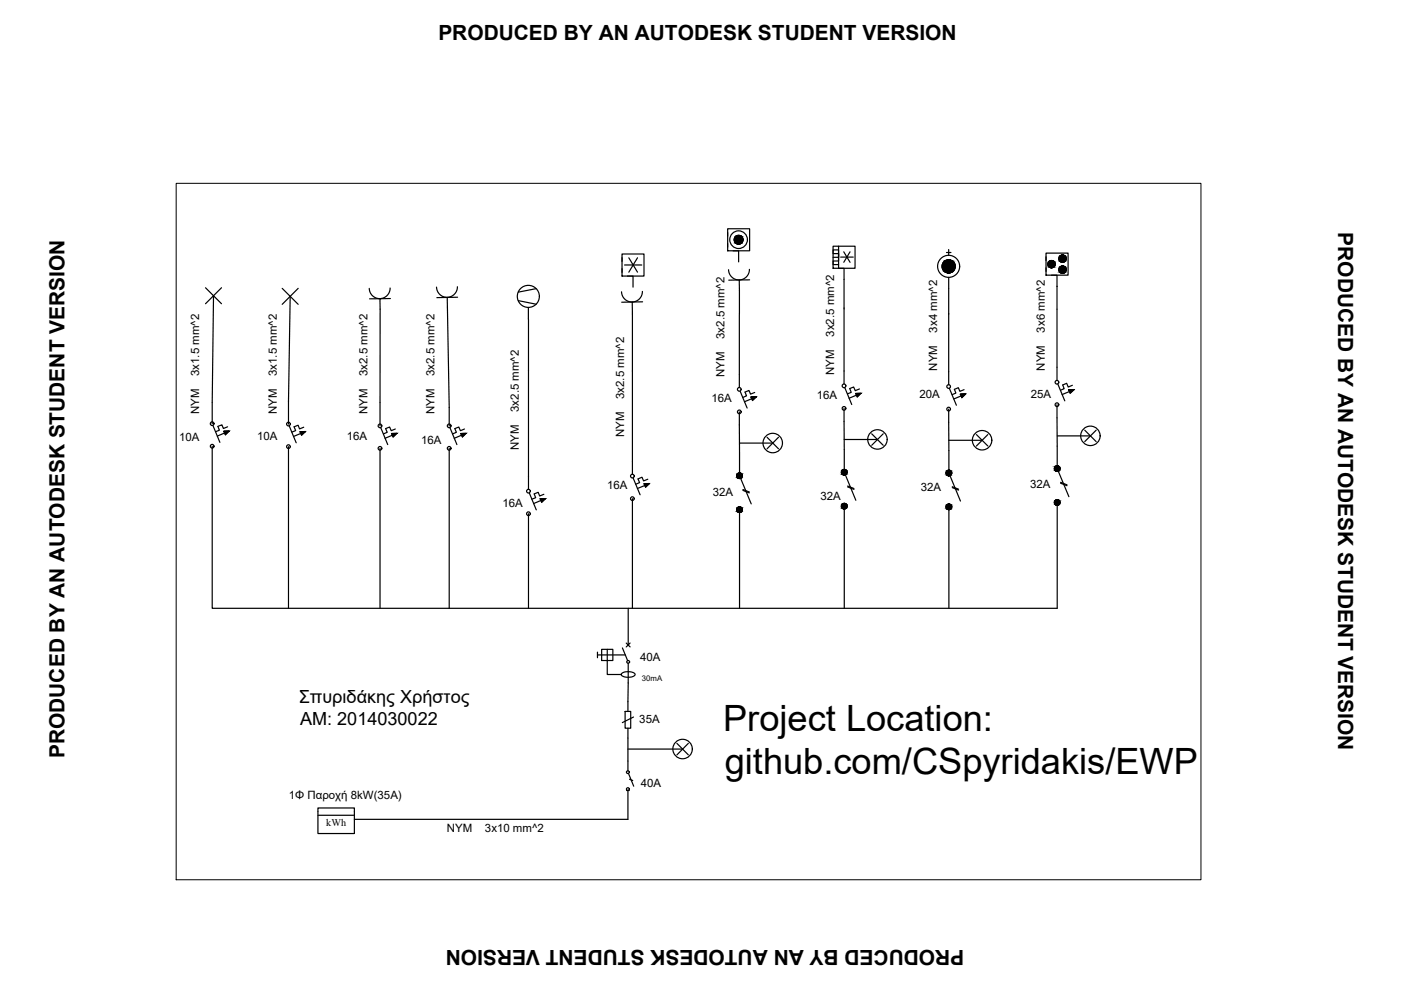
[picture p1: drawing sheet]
<svg xmlns="http://www.w3.org/2000/svg" width="297mm" height="210mm" viewBox="0 0 297 210" stroke-linecap="round" stroke-linejoin="round" font-family="sans-serif">
<!-- layer: 0 -->
<g fill="none" stroke="#000" stroke-width=".25">
<path d="M154.3 48.5h4.6v4.7h-4.6zM154.3 49.3v.8M154.3 51.6v.8M155.4 53.2h1.2v2.3M156.7 59.4h-2.2M158.9 57.1a2.21 2.21 0 0 1-2.2 2.3 2.21 2.21 0 0 1-2.2-2.2M158.9 59.3l-2.2 .1 .1 22.8M177.8 52.2v4.7h1.2v24.5M200.7 53.5h.9M201.1 58.8v22.8M201.1 52.9v1.3M221.8 53.7h4.7v4.6h-4.7z"/>
<path d="M221.8 54.4v.8M221.8 56.8v.8M222.9 58.3h1.2v22.4M43.6 61l3.4 3.4M45.3 62.7l-.3 27.1M47 61l-3.4 3.4M59.8 61.1l3.4 3.4M61.5 62.8l-.3 27.1M63.2 61.1l-3.4 3.4M80.6 63.3l-2.2 .1M82.7 61.1a2.21 2.21 0 0 1-2.2 2.2 2.21 2.21 0 0 1-2.2-2.2M82.8 63.3h-2.2v27"/>
<path d="M94.8 63.1h-2.2M97 60.8a2.21 2.21 0 0 1-2.2 2.2 2.21 2.21 0 0 1-2.2-2.1M97 63l-2.2 .1 .4 27.2M109.9 63.7l3.8 .8M112 65.2v38.6M113.7 61.2l-3.8 .7M134 64l-2.2 .1M136.2 61.8a2.21 2.21 0 0 1-2.2 2.2 2.21 2.21 0 0 1-2.2-2.1M136.2 64h-2.2l.1 36.6M45 94.6v34.4h179.1v-21.9M45.1 90.2l1.5 3.6M47.5 91.4h1.1l-.8 .8z"/>
<path d="M47.6 91.8l-1.5 .7M48.3 90.5l-.9 .4-.4-.8-.8 .3 .3 .8-.8 .3M61.2 94.7v34.3M61.3 90.3l1.5 3.6M63.6 91.6l1.2-.1-.9 .8zM63.8 91.9l-1.6 .6M64.4 90.6l-.9 .3-.3-.7-.9 .3 .4 .8-.8 .3M80.6 95.1v33.9M80.7 90.7l1.5 3.6M83 91.9h1.2l-.9 .8zM83.2 92.3l-1.6 .6M83.8 91l-.9 .3-.3-.8-.8 .4 .3 .8-.8 .3"/>
<path d="M95.2 95.1v33.9M95.4 90.7l1.5 3.6M97.7 91.9h1.1l-.8 .8zM97.9 92.3l-1.6 .6M98.5 91l-.9 .3-.3-.8-.9 .4 .4 .8-.8 .3M156.8 87.3v13M156.8 93.9h7M156.9 82.9l1.5 3.6M159.2 84.2l1.2-.1-.9 .8zM159.4 84.5l-1.6 .7M160 83.2l-.9 .4-.3-.8-.8 .3 .3 .8-.8 .4M162.6 92.7l2.5 2.5"/>
<path d="M165.1 92.7l-2.5 2.5M179 86.6v12.9M179 93.2h7M179.1 82.2l1.5 3.6M181.4 83.4h1.2l-.8 .8zM181.6 83.8l-1.6 .6M182.2 82.5l-.9 .3-.3-.8-.8 .4 .3 .8-.8 .3M184.8 92l2.5 2.4M187.3 92l-2.5 2.4M201.1 86.7l.1 13M201.2 93.4h7M201.3 82.3l1.5 3.6"/>
<path d="M203.6 83.6l1.1-.1-.8 .8zM203.8 84l-1.6 .6M204.4 82.6l-.9 .4-.3-.8-.9 .4 .4 .7-.8 .4M207 92.1l2.4 2.5M209.4 92.1l-2.4 2.5M224.1 85.8v12.9M224.1 92.4h7.1M224.3 81.4l1.5 3.6M224.4 99.9l2.2 5.4M226.6 82.7l1.1-.1-.8 .8zM226.7 83l-1.5 .7M227.4 81.7l-.9 .4-.3-.8-.9 .3 .3 .8-.8 .3"/>
<path d="M230 91.2l2.4 2.4M232.4 91.2l-2.4 2.4M112 108.9v20.1M112.2 104.5l1.5 3.6M114.5 105.8l1.2-.1-.9 .8zM114.7 106.1l-1.6 .7M115.3 104.8l-.9 .4-.3-.8-.8 .3 .3 .8-.8 .3M134.1 105.7v23.3M134.2 101.3l1.5 3.6M136.6 102.6l1.1-.1-.8 .8zM136.7 102.9l-1.6 .7M137.3 101.6l-.8 .4-.4-.8-.8 .3 .3 .8-.8 .4"/>
<path d="M156.8 108.7v20.3M157 101.4l2.3 5.4M157.5 104l1.4 .5M157.5 103.8l1.4 .5M179 107.9v21.1M179.2 100.7l2.3 5.4M179.7 103.2l1.4 .6M179.7 103l1.4 .6M201.2 108.1v20.9M201.4 100.8l2.2 5.4M201.9 103.4l1.3 .5M201.9 103.2l1.3 .5"/>
<path d="M224.9 102.5l1.3 .5M224.9 102.3l1.3 .5M126.7 138.9h5.9M126.7 138.3v1.2M127.6 137.7h2.3v2.3h-2.3zM128.7 137.7v5.3h3M132 137.4l1.1 2.7M132.8 136.3l.8 .9M133.2 129v7.8M133.6 136.3l-.8 .9M131.7 142.9a2.3 2.3 0 0 1 3 .1 1.93 1.93 0 0 1-2 .6l-.2-.1a.69 .69 0 0 1-.8-.6zM132.5 150.8h1.2v3.6h-1.2z"/>
<path d="M133.1 154.4v9M133.1 158.8h11.6M133.2 140.6l-.1 10.2M134.3 152l-2.4 1.2M143.5 157.6l2.4 2.4M145.9 157.6l-2.4 2.4M67.4 171.3h7.7v5.4h-7.7zM67.4 172.9h7.7M132.8 167.6h.6M133.1 167.6v6.1h-58M133.3 164l1.1 2.7M133.5 165.2l.6 .3"/>
<circle cx="156.6" cy="50.8" r="1.87"/>
<circle cx="156.6" cy="50.8" r=".94"/>
<circle cx="201.1" cy="56.5" r="2.34"/>
<circle cx="201.1" cy="56.5" r="1.41"/>
<circle cx="222.9" cy="56" r=".77"/>
<circle cx="225.3" cy="54.8" r=".77"/>
<circle cx="225.3" cy="57.2" r=".77"/>
<circle cx="112" cy="62.8" r="2.34"/>
<circle cx="45" cy="89.8" r=".39"/>
<circle cx="45" cy="94.6" r=".39"/>
<circle cx="61.2" cy="89.9" r=".39"/>
<circle cx="61.2" cy="94.7" r=".39"/>
<circle cx="80.6" cy="95.1" r=".39"/>
<circle cx="80.6" cy="90.3" r=".39"/>
<circle cx="95.2" cy="95.1" r=".39"/>
<circle cx="95.2" cy="90.3" r=".39"/>
<circle cx="156.7" cy="87.3" r=".39"/>
<circle cx="156.7" cy="82.5" r=".39"/>
<circle cx="163.8" cy="93.9" r="2.06"/>
<circle cx="178.9" cy="81.8" r=".39"/>
<circle cx="178.9" cy="86.6" r=".39"/>
<circle cx="186" cy="93.2" r="2.06"/>
<circle cx="201.1" cy="86.7" r=".39"/>
<circle cx="201.1" cy="82" r=".39"/>
<circle cx="208.2" cy="93.3" r="2.06"/>
<circle cx="224.1" cy="85.8" r=".39"/>
<circle cx="224.1" cy="81" r=".39"/>
<circle cx="224.1" cy="99.4" r=".6"/>
<circle cx="231.2" cy="92.4" r="2.06"/>
<circle cx="112" cy="108.9" r=".39"/>
<circle cx="112" cy="104.1" r=".39"/>
<circle cx="134.1" cy="100.9" r=".39"/>
<circle cx="134.1" cy="105.7" r=".39"/>
<circle cx="156.8" cy="108.1" r=".6"/>
<circle cx="156.8" cy="100.9" r=".6"/>
<circle cx="179" cy="100.1" r=".6"/>
<circle cx="179" cy="107.3" r=".6"/>
<circle cx="201.2" cy="107.5" r=".6"/>
<circle cx="201.2" cy="100.3" r=".6"/>
<circle cx="224.1" cy="106.5" r=".6"/>
<circle cx="133.2" cy="140.3" r=".3"/>
<circle cx="144.7" cy="158.8" r="2.06"/>
<circle cx="133.1" cy="163.7" r=".3"/>
<circle cx="133.1" cy="167.3" r=".3"/>
</g>
<g fill="#000" stroke="#000" stroke-width=".21">
<path d="M156.5 49.9h.4zM156.4 49.9h.5z"/>
<path d="M156.4 49.9l.6 .1zM156.2 50h.8z"/>
<path d="M156.4 51.7h.5zM156.4 51.7l.3 .1z"/>
<path d="M156.2 50l1 .1zM156 50.1h1.2z"/>
<path d="M156.2 51.7h.8zM156.2 51.7h.7z"/>
<path d="M156 50.1l1.3 .1-.1-.1zM155.9 50.2l.1-.1 1.3 .1z"/>
<path d="M156 51.6h1.2zM156 51.6l1 .1z"/>
<path d="M155.9 50.2l1.5 .1-.1-.1zM155.9 50.2l1.5 .1h-1.6z"/>
<path d="M155.9 51.5l1.3 .1 .1-.1zM155.9 51.5l1.3 .1h-1.2z"/>
<path d="M155.8 50.3l1.7 .2-.1-.2zM155.8 50.3l1.7 .2h-1.8z"/>
<path d="M155.8 51.3l1.5 .2 .1-.2zM155.8 51.3l1.5 .2h-1.4z"/>
<path d="M155.7 50.5l1.8 .2v-.2zM155.7 50.5l1.8 .2h-1.8z"/>
<path d="M155.7 51.2l1.7 .1 .1-.1zM155.7 51.2l1.7 .1h-1.6z"/>
<path d="M155.7 50.7l1.8 .1v-.1zM155.7 50.7l1.8 .1h-1.8z"/>
<path d="M155.7 51l1.8 .2v-.2zM155.7 51l1.8 .2h-1.8z"/>
<path d="M155.7 50.8l1.8 .2v-.2zM155.7 50.8l1.8 .2h-1.8z"/>
<path d="M201 55.1h.5zM200.8 55.1h.7z"/>
<path d="M200.8 55.1l1 .1zM200.5 55.2h1.3z"/>
<path d="M200.8 57.8h.7zM200.8 57.8l.5 .1z"/>
<path d="M200.5 55.2l1.5 .2-.2-.2zM200.3 55.4l.2-.2 1.5 .2z"/>
<path d="M200.5 57.7h1.3zM200.5 57.7l1 .1z"/>
<path d="M200.3 55.4l1.9 .1-.2-.1zM200.3 55.4l1.9 .1h-2.1z"/>
<path d="M200.3 57.6l1.5 .1 .2-.1zM200.3 57.6l1.5 .1h-1.3z"/>
<path d="M200.1 55.5l2.2 .2-.1-.2zM200.1 55.5l2.2 .2h-2.3z"/>
<path d="M200.1 57.4l1.9 .2 .2-.2zM200.1 57.4l1.9 .2h-1.7z"/>
<path d="M200 55.7l2.5 .3-.2-.3zM200 55.7l2.5 .3h-2.7z"/>
<path d="M200 57.2l2.2 .2 .1-.2zM200 57.2l2.2 .2h-2.1z"/>
<path d="M199.8 56l2.7 .2v-.2zM199.8 56l2.7 .2h-2.7z"/>
<path d="M199.8 57l2.5 .2 .2-.2zM199.8 57l2.5 .2h-2.3z"/>
<path d="M199.8 56.2l2.7 .3v-.3zM199.8 56.2l2.7 .3h-2.8z"/>
<path d="M199.8 56.7l2.7 .3v-.3zM199.8 56.7l2.7 .3h-2.7z"/>
<path d="M199.7 56.5l2.8 .2v-.2zM199.7 56.5l2.8 .2h-2.7z"/>
<path d="M222.9 55.2l.3 .1zM222.7 55.3h.5z"/>
<path d="M222.7 55.3h.6zM222.6 55.3h.7z"/>
<path d="M222.7 56.8h.5zM222.7 56.8h.3z"/>
<path d="M222.6 55.3l.8 .1zM222.5 55.4h.9z"/>
<path d="M222.6 56.7h.7zM222.6 56.7l.6 .1z"/>
<path d="M222.5 55.4l1 .1zM222.5 55.4l1 .1h-1.1z"/>
<path d="M222.5 56.6h.9zM222.5 56.6l.8 .1z"/>
<path d="M222.4 55.5l1.2 .1zM222.4 55.5l1.2 .1h-1.3z"/>
<path d="M222.4 56.5h1.1zM222.4 56.5l1 .1z"/>
<path d="M222.3 55.6l1.4 .1-.1-.1zM222.3 55.6l1.4 .1h-1.5z"/>
<path d="M222.3 56.4h1.3zM222.3 56.4l1.2 .1z"/>
<path d="M222.2 55.7l1.5 .2v-.2zM222.2 55.7l1.5 .2h-1.5z"/>
<path d="M222.2 56.3l1.4 .1 .1-.1zM222.2 56.3l1.4 .1h-1.3z"/>
<path d="M222.2 55.9l1.5 .1v-.1zM222.2 55.9l1.5 .1h-1.5z"/>
<path d="M222.2 56.1l1.5 .2v-.2zM222.2 56.1l1.5 .2h-1.5z"/>
<path d="M222.2 56l1.5 .1v-.1zM222.2 56l1.5 .1h-1.5z"/>
<path d="M225.2 54.1h.3zM225.1 54.1h.4z"/>
<path d="M225.2 56.4h.3zM225.1 56.4h.4z"/>
<path d="M225.1 54.1l.5 .1zM224.9 54.2h.7z"/>
<path d="M225.1 55.6h.4zM225.1 55.6h.3z"/>
<path d="M225.1 56.4l.5 .1zM224.9 56.5h.7z"/>
<path d="M225.1 57.9h.4zM225.1 57.9h.3z"/>
<path d="M224.9 54.2h.9zM224.8 54.2h1z"/>
<path d="M224.9 55.5h.7zM224.9 55.5l.6 .1z"/>
<path d="M224.9 56.5h.9zM224.8 56.5h1z"/>
<path d="M224.9 57.9h.7zM224.9 57.9h.6z"/>
<path d="M224.8 54.2l1.1 .1zM224.8 54.2l1.1 .1h-1.2z"/>
<path d="M224.8 55.5h1zM224.8 55.5h.8z"/>
<path d="M224.8 56.5l1.1 .1zM224.8 56.5l1.1 .1h-1.2z"/>
<path d="M224.8 57.8h1zM224.8 57.8l.8 .1z"/>
<path d="M224.7 54.3l1.2 .1zM224.7 54.3l1.2 .1h-1.3z"/>
<path d="M224.7 55.4h1.2zM224.7 55.4l1.1 .1z"/>
<path d="M224.7 56.6l1.2 .2zM224.7 56.6l1.2 .2h-1.3z"/>
<path d="M224.7 57.7h1.2zM224.7 57.7l1.1 .1z"/>
<path d="M224.6 54.4l1.4 .2-.1-.2zM224.6 54.4l1.4 .2h-1.4z"/>
<path d="M224.6 55.3h1.3zM224.6 55.3l1.3 .1z"/>
<path d="M224.6 56.8l1.4 .1-.1-.1zM224.6 56.8l1.4 .1h-1.4z"/>
<path d="M224.6 57.6l1.3 .1v-.1zM224.6 57.6l1.3 .1h-1.2z"/>
<path d="M224.6 54.6l1.5 .1-.1-.1zM224.6 54.6l1.5 .1h-1.6z"/>
<path d="M224.6 55.1l1.3 .2 .1-.2zM224.6 55.1l1.3 .2h-1.3z"/>
<path d="M224.6 56.9l1.5 .1-.1-.1zM224.6 56.9l1.5 .1h-1.6z"/>
<path d="M224.6 57.5l1.3 .1 .1-.1zM224.6 57.5l1.3 .1h-1.3z"/>
<path d="M224.5 54.7l1.6 .1v-.1zM224.5 54.7l1.6 .1h-1.6z"/>
<path d="M224.5 54.8l1.6 .2v-.2zM224.5 54.8l1.6 .2h-1.6z"/>
<path d="M224.5 55l1.5 .1 .1-.1zM224.5 55l1.5 .1h-1.4z"/>
<path d="M224.5 57l1.6 .2v-.2zM224.5 57l1.6 .2h-1.6z"/>
<path d="M224.5 57.2l1.6 .1v-.1zM224.5 57.2l1.6 .1h-1.6z"/>
<path d="M224.5 57.3l1.5 .2 .1-.2zM224.5 57.3l1.5 .2h-1.4z"/>
<path d="M47.5 91.4h1.1zM47.5 91.4l.3 .8 .7-.8z"/>
<path d="M63.6 91.6l1.2-.1zM63.6 91.6l.3 .7 .8-.7z"/>
<path d="M83 91.9h1.2zM83 91.9l.3 .8 .8-.8z"/>
<path d="M97.7 91.9h1.1zM97.7 91.9l.3 .8 .8-.8z"/>
<path d="M159.2 84.2l1.2-.1zM159.2 84.2l.3 .7 .8-.7z"/>
<path d="M178.9 99.5l.3 .1zM178.8 99.6h.4z"/>
<path d="M178.8 99.6h.5zM178.7 99.6h.6z"/>
<path d="M178.7 99.6l.7 .1zM178.6 99.7h.8z"/>
<path d="M178.6 99.7h.8zM178.6 99.7h.8z"/>
<path d="M178.6 99.7l.9 .1zM178.6 99.7l.9 .1z"/>
<path d="M178.5 99.8l1 .1zM178.5 99.8l1 .1h-1.1z"/>
<path d="M178.4 99.9l1.2 .1zM178.4 99.9l1.2 .1h-1.2z"/>
<path d="M181.4 83.4h1.2zM181.4 83.4l.4 .8 .7-.8z"/>
<path d="M201.1 99.7h.3zM201 99.7h.4z"/>
<path d="M201 99.7h.5zM200.9 99.7h.6z"/>
<path d="M200.9 99.7l.6 .1zM200.8 99.8h.7z"/>
<path d="M200.8 99.8l.8 .1zM200.8 99.8l.8 .1h-.9z"/>
<path d="M200.7 99.9l1 .1zM200.7 99.9l1 .1z"/>
<path d="M200.7 100l1 .1zM200.7 100l1 .1z"/>
<path d="M203.6 83.6l1.1-.1zM203.6 83.6l.3 .7 .8-.7z"/>
<path d="M224.1 98.8h.2zM224 98.8h.3z"/>
<path d="M224 98.8h.4zM223.9 98.8h.5z"/>
<path d="M224 99.9h.3zM224 99.9l.2 .1z"/>
<path d="M223.9 98.8l.6 .1zM223.8 98.9h.7z"/>
<path d="M223.9 99.9h.5zM223.9 99.9h.4z"/>
<path d="M223.8 98.9l.8 .1zM223.8 98.9l.8 .1h-.9z"/>
<path d="M223.8 99.8h.7zM223.8 99.8l.6 .1z"/>
<path d="M223.7 99h1zM223.7 99h1z"/>
<path d="M223.7 99.8h.9zM223.7 99.8h.8z"/>
<path d="M223.6 99l1.1 .1zM223.6 99l1.1 .1z"/>
<path d="M223.6 99.7h1.1zM223.6 99.7l1 .1z"/>
<path d="M223.6 99.1l1.1 .1zM223.6 99.1l1.1 .1h-1.1z"/>
<path d="M223.6 99.6h1.1zM223.6 99.6l1.1 .1z"/>
<path d="M223.6 99.2l1.1 .2v-.2zM223.6 99.2l1.1 .2h-1.1z"/>
<path d="M223.6 99.4l1.1 .1zM223.6 99.4l1.1 .1z"/>
<path d="M223.6 99.5h1.1zM223.6 99.5l1.1 .1z"/>
<path d="M226.6 82.7l1.1-.1zM226.6 82.7l.3 .7 .8-.7z"/>
<path d="M114.5 105.8l1.2-.1zM114.5 105.8l.3 .7 .8-.7z"/>
<path d="M136.6 102.6l1.1-.1zM136.6 102.6l.3 .7 .7-.7z"/>
<path d="M156.8 100.3h.2zM156.6 100.3h.4z"/>
<path d="M156.8 107.5h.2zM156.6 107.5h.4z"/>
<path d="M156.6 100.3h.5zM156.5 100.3h.6z"/>
<path d="M156.6 101.5h.4zM156.6 101.5h.3z"/>
<path d="M156.6 107.5h.5zM156.5 107.5h.6z"/>
<path d="M156.6 108.6h.4zM156.6 108.6l.3 .1z"/>
<path d="M156.5 100.3l.7 .1zM156.4 100.4h.8z"/>
<path d="M156.5 101.4h.6zM156.5 101.4l.5 .1z"/>
<path d="M156.5 107.5l.7 .1zM156.4 107.6h.8z"/>
<path d="M156.5 108.6h.6zM156.5 108.6h.5z"/>
<path d="M156.4 100.4l.8 .1zM156.4 100.4l.8 .1h-.8z"/>
<path d="M156.4 101.4h.8zM156.4 101.4h.7z"/>
<path d="M156.4 107.6l.8 .1zM156.4 107.7h.8z"/>
<path d="M156.4 108.5h.8zM156.4 108.5l.7 .1z"/>
<path d="M156.4 100.5l.9 .1zM156.4 100.5l.9 .1z"/>
<path d="M156.4 101.3h.8zM156.4 101.3l.8 .1z"/>
<path d="M156.4 107.7h.9zM156.4 107.7h.9z"/>
<path d="M156.4 108.5h.8zM156.4 108.5h.8z"/>
<path d="M156.3 100.6l1 .1zM156.3 100.6l1 .1z"/>
<path d="M156.3 101.2h1zM156.3 101.2l.9 .1z"/>
<path d="M156.3 107.7l1 .2zM156.3 107.7l1 .2h-1.1z"/>
<path d="M156.3 108.4h1zM156.3 108.4l.9 .1z"/>
<path d="M156.2 100.7l1.2 .1zM156.2 100.7l1.2 .1h-1.2z"/>
<path d="M156.2 101.1h1.1zM156.2 101.1l1.1 .1z"/>
<path d="M156.2 107.9l1.2 .1zM156.2 107.9l1.2 .1h-1.2z"/>
<path d="M156.2 108.3h1.1zM156.2 108.3l1.1 .1z"/>
<path d="M156.2 100.8l1.2 .1zM156.2 100.8l1.2 .1h-1.2z"/>
<path d="M156.2 100.9l1.2 .1v-.1zM156.2 100.9l1.2 .1h-1.2z"/>
<path d="M156.2 101h1.2zM156.2 101l1.1 .1z"/>
<path d="M156.2 108l1.2 .1zM156.2 108l1.2 .1h-1.2z"/>
<path d="M156.2 108.1l1.2 .1zM156.2 108.1l1.2 .1z"/>
<path d="M156.2 108.2h1.2zM156.2 108.2l1.1 .1z"/>
<path d="M178.9 106.7l.3 .1zM178.8 106.8h.4z"/>
<path d="M178.8 100.7h.4zM178.8 100.7h.2z"/>
<path d="M178.8 106.8h.5zM178.7 106.8h.6z"/>
<path d="M178.8 107.9h.4zM178.8 107.9h.2z"/>
<path d="M178.7 100.7h.6zM178.7 100.7h.5z"/>
<path d="M178.7 106.8l.7 .1zM178.6 106.9h.8z"/>
<path d="M178.7 107.9h.6zM178.7 107.9h.5z"/>
<path d="M178.6 100.6h.8zM178.6 100.6l.7 .1z"/>
<path d="M178.6 106.9h.8zM178.6 106.9h.8z"/>
<path d="M178.6 107.8h.8zM178.6 107.8l.7 .1z"/>
<path d="M178.6 100.5h.8zM178.6 100.5l.8 .1z"/>
<path d="M178.6 106.9l.9 .1zM178.6 106.9l.9 .1z"/>
<path d="M178.6 107.7h.8zM178.6 107.7l.8 .1z"/>
<path d="M178.5 100.4h1zM178.5 100.4l.9 .1z"/>
<path d="M178.5 107l1 .1zM178.5 107l1 .1h-1.1z"/>
<path d="M178.5 107.6h1zM178.5 107.6l.9 .1z"/>
<path d="M178.4 100.3h1.1zM178.4 100.3l1.1 .1z"/>
<path d="M178.4 107.1l1.2 .1zM178.4 107.1l1.2 .1h-1.2z"/>
<path d="M178.4 107.5h1.1zM178.4 107.5l1.1 .1z"/>
<path d="M178.4 100l1.2 .1zM178.4 100l1.2 .1z"/>
<path d="M178.4 100.2h1.2zM178.4 100.2l1.1 .1z"/>
<path d="M178.4 107.2l1.2 .1zM178.4 107.2l1.2 .1z"/>
<path d="M178.4 107.4h1.2zM178.4 107.4l1.1 .1z"/>
<path d="M178.4 100.1h1.2zM178.4 100.1l1.2 .1z"/>
<path d="M178.4 107.3h1.2zM178.4 107.3l1.2 .1z"/>
<path d="M201.1 106.9h.3zM201 106.9h.4z"/>
<path d="M201 100.9h.4zM201 100.9h.2z"/>
<path d="M201 106.9h.5zM200.9 106.9h.6z"/>
<path d="M201 108h.4zM201 108l.2 .1z"/>
<path d="M200.9 100.8h.6zM200.9 100.8l.5 .1z"/>
<path d="M200.9 106.9l.6 .1zM200.8 107h.7z"/>
<path d="M200.9 108h.6zM200.9 108h.5z"/>
<path d="M200.8 100.8h.7zM200.8 100.8h.7z"/>
<path d="M200.8 107l.8 .1zM200.7 107.1h.9z"/>
<path d="M200.8 108h.7zM200.8 108h.7z"/>
<path d="M200.7 100.7h.9zM200.7 100.7l.8 .1z"/>
<path d="M200.7 107.1l1 .1zM200.7 107.1l1 .1z"/>
<path d="M200.7 107.9h.9zM200.7 107.9l.8 .1z"/>
<path d="M200.7 100.6h1zM200.7 100.6l.9 .1z"/>
<path d="M200.7 107.2l1 .1zM200.7 107.2l1 .1h-1.1z"/>
<path d="M200.7 107.8h1zM200.7 107.8l.9 .1z"/>
<path d="M200.6 100.1l1.2 .1zM200.6 100.1l1.2 .1h-1.2z"/>
<path d="M200.6 100.5h1.1zM200.6 100.5l1.1 .1z"/>
<path d="M200.6 107.3l1.2 .1zM200.6 107.3l1.2 .1h-1.2z"/>
<path d="M200.6 107.7h1.1zM200.6 107.7l1.1 .1z"/>
<path d="M200.6 100.2l1.2 .1v-.1zM200.6 100.2l1.2 .1h-1.2z"/>
<path d="M200.6 100.3l1.2 .1zM200.6 100.3l1.2 .1z"/>
<path d="M200.6 100.4h1.2zM200.6 100.4l1.1 .1z"/>
<path d="M200.6 107.4l1.2 .1zM200.6 107.4l1.2 .1z"/>
<path d="M200.6 107.5l1.2 .1zM200.6 107.5l1.2 .1z"/>
<path d="M200.6 107.6h1.2zM200.6 107.6l1.1 .1z"/>
<path d="M224.1 105.9l.2 .1zM224 106h.3z"/>
<path d="M224 106h.4zM223.9 106h.5z"/>
<path d="M224 107.1h.3zM224 107.1h.2z"/>
<path d="M223.9 106l.6 .1zM223.8 106.1h.7z"/>
<path d="M223.9 107.1h.5zM223.9 107.1h.4z"/>
<path d="M223.8 106.1h.8zM223.7 106.1h.9z"/>
<path d="M223.8 107h.7zM223.8 107l.6 .1z"/>
<path d="M223.7 106.1l1 .1zM223.7 106.1l1 .1h-1.1z"/>
<path d="M223.7 106.9h.9zM223.7 106.9l.8 .1z"/>
<path d="M223.6 106.2l1.1 .1zM223.6 106.2l1.1 .1z"/>
<path d="M223.6 106.9h1.1zM223.6 106.9h1z"/>
<path d="M223.6 106.3l1.1 .1zM223.6 106.3l1.1 .1h-1.1z"/>
<path d="M223.6 106.8h1.1zM223.6 106.8l1.1 .1z"/>
<path d="M223.6 106.4l1.1 .1zM223.6 106.4l1.1 .1h-1.1z"/>
<path d="M223.6 106.5l1.1 .1zM223.6 106.5l1.1 .1z"/>
<path d="M223.6 106.6h1.1zM223.6 106.6l1.1 .2z"/>
</g>
<path d="M37.4 38.9h217.2v147.6h-217.2z" fill="none" stroke="#000" stroke-width=".21"/>
<g font-size="7.7">
<text x="153.3" y="154.9">Project Location:</text>
<text x="153.7" y="164.1">github.com/CSpyridakis/EWP</text>
</g>
<text font-size="6.6" x="131.6" y="58.9">*</text>
<text font-size="5.3" x="177.4" y="56.8">*</text>
<g font-size="4.4">
<text x="92.9" y="8.5">PRODUCED BY AN AUTODESK STUDENT VERSION</text>
<text x="283.7" y="49.2" transform="rotate(90 283.7 49.2)">PRODUCED BY AN AUTODESK STUDENT VERSION</text>
<text x="13.7" y="160.7" transform="rotate(-90 13.7 160.7)">PRODUCED BY AN AUTODESK STUDENT VERSION</text>
<text x="204.4" y="201.5" transform="rotate(180 204.4 201.5)">PRODUCED BY AN AUTODESK STUDENT VERSION</text>
</g>
<g font-size="3.8">
<text x="63.3" y="149.1">Σπυριδάκης Χρήστος</text>
<text x="63.6" y="153.7">ΑΜ: 2014030022</text>
</g>
<g font-size="2.4">
<text x="153.6" y="71.9" transform="rotate(-90 153.6 71.9)">3x2.5 mm^2</text>
<text x="176.8" y="71.4" transform="rotate(-90 176.8 71.4)">3x2.5 mm^2</text>
<text x="198.7" y="70.5" transform="rotate(-90 198.7 70.5)">3x4 mm^2</text>
<text x="221.5" y="70.5" transform="rotate(-90 221.5 70.5)">3x6 mm^2</text>
<text x="42.2" y="79.7" transform="rotate(-90 42.2 79.7)">3x1.5 mm^2</text>
<text x="58.7" y="79.7" transform="rotate(-90 58.7 79.7)">3x1.5 mm^2</text>
<text x="77.9" y="79.7" transform="rotate(-90 77.9 79.7)">3x2.5 mm^2</text>
<text x="92.1" y="79.7" transform="rotate(-90 92.1 79.7)">3x2.5 mm^2</text>
<text x="153.6" y="80" transform="rotate(-90 153.6 80)">NYM</text>
<text x="176.8" y="79.5" transform="rotate(-90 176.8 79.5)">NYM</text>
<text x="198.7" y="78.6" transform="rotate(-90 198.7 78.6)">NYM</text>
<text x="221.5" y="78.6" transform="rotate(-90 221.5 78.6)">NYM</text>
<text x="42.2" y="87.8" transform="rotate(-90 42.2 87.8)">NYM</text>
<text x="58.7" y="87.8" transform="rotate(-90 58.7 87.8)">NYM</text>
<text x="77.9" y="87.8" transform="rotate(-90 77.9 87.8)">NYM</text>
<text x="92.1" y="87.8" transform="rotate(-90 92.1 87.8)">NYM</text>
<text x="110" y="87.3" transform="rotate(-90 110 87.3)">3x2.5 mm^2</text>
<text x="132.4" y="84.6" transform="rotate(-90 132.4 84.6)">3x2.5 mm^2</text>
<text x="150.9" y="85.2">16A</text>
<text x="173.2" y="84.7">16A</text>
<text x="194.9" y="84.3">20A</text>
<text x="218.6" y="84.4">25A</text>
<text x="38" y="93.5">10A</text>
<text x="54.5" y="93.2">10A</text>
<text x="73.5" y="93.2">16A</text>
<text x="89.3" y="94.1">16A</text>
<text x="110" y="95.4" transform="rotate(-90 110 95.4)">NYM</text>
<text x="132.4" y="92.7" transform="rotate(-90 132.4 92.7)">NYM</text>
<text x="106.5" y="107.4">16A</text>
<text x="128.7" y="103.7">16A</text>
<text x="151.1" y="105.1">32A</text>
<text x="174" y="105.9">32A</text>
<text x="195.2" y="104.2">32A</text>
<text x="218.4" y="103.4">32A</text>
<text x="135.7" y="140.1">40A</text>
<text x="135.5" y="153.3">35A</text>
<text x="135.8" y="166.8">40A</text>
<text x="61.2" y="169.4">1Φ Παροχή 8kW(35A)</text>
<text x="94.7" y="176.4">NYM</text>
<text x="102.8" y="176.4">3x10 mm^2</text>
</g>
<text font-size="2.2" x="69.2" y="175.2">kWh</text>
<text font-size="1.7" x="136.1" y="144.5">30mA</text>
</svg>
